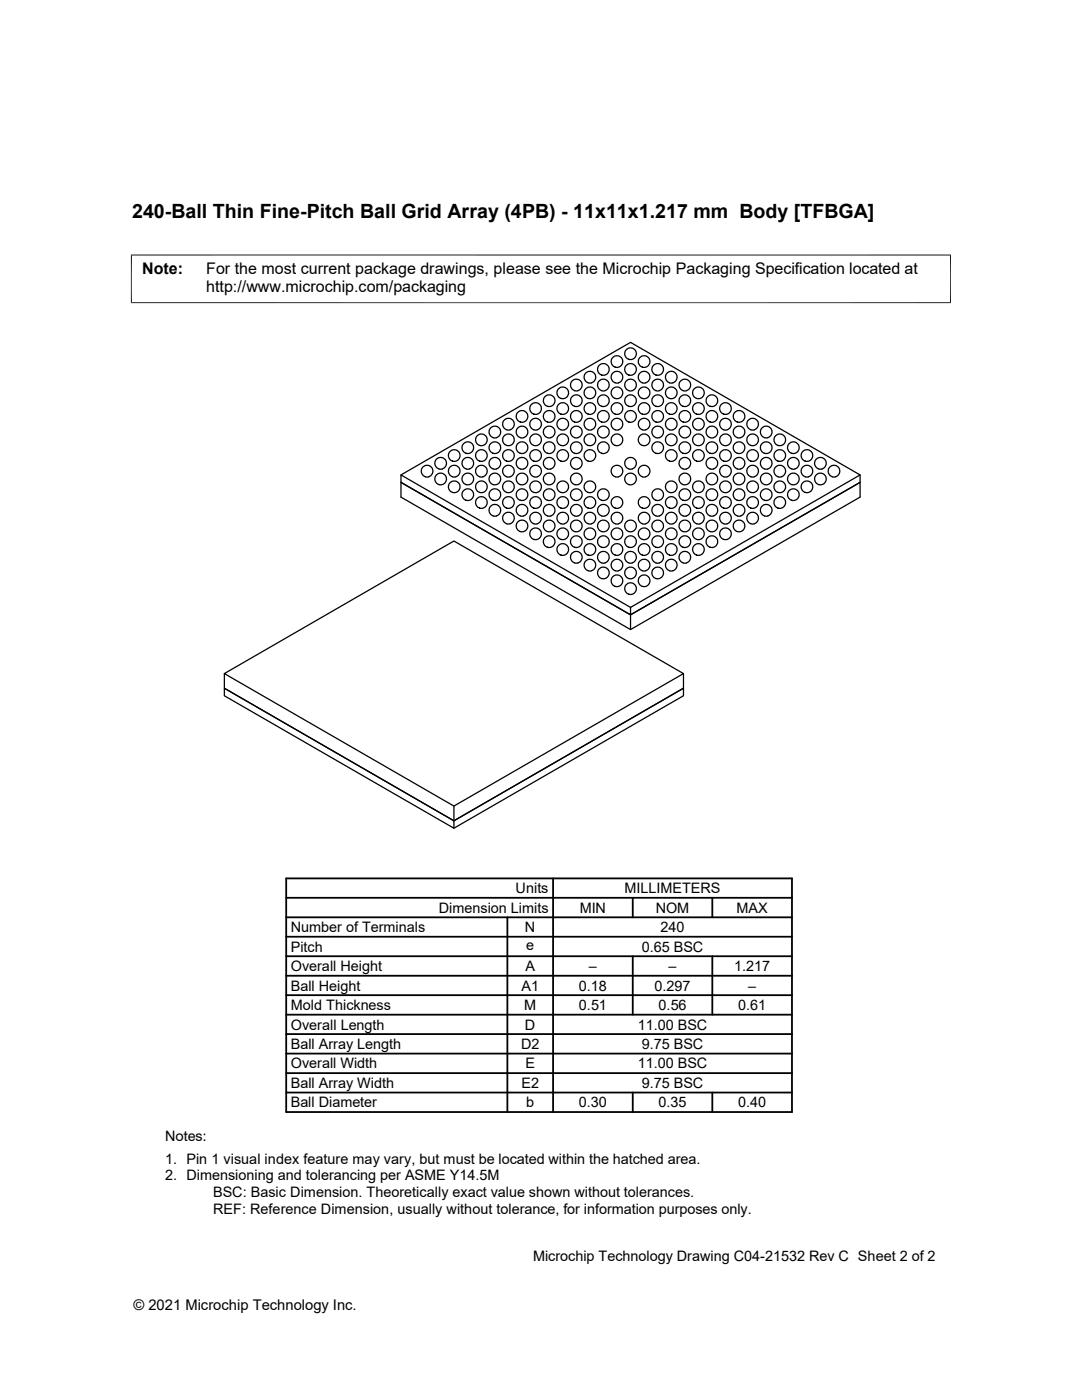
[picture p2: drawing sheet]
<svg xmlns="http://www.w3.org/2000/svg" width="216mm" height="279mm" viewBox="0 0 216 279" stroke-linecap="round" stroke-linejoin="round" font-family="sans-serif">
<g fill="none" stroke="#000" stroke-width=".25">
<path d="M117.4 76.4h.6M117.4 76.4a1.17 1.17 0 0 1-.6-1.8 1.17 1.17 0 0 1 1.9 0 1.17 1.17 0 0 1-.7 1.8M122.8 76.4h.6M122.8 76.4a1.17 1.17 0 0 1-.6-1.8 1.17 1.17 0 0 1 1.9 0 1.17 1.17 0 0 1-.7 1.8M128.2 76.4h.7M128.2 76.4a1.17 1.17 0 0 1-.6-1.8 1.17 1.17 0 0 1 1.9 0 1.17 1.17 0 0 1-.6 1.8M133.6 76.4h.7M133.6 76.4a1.17 1.17 0 0 1-.6-1.8 1.17 1.17 0 0 1 1.9 0 1.17 1.17 0 0 1-.6 1.8M80 96.3l45.8 26.4 45.8-26.4v2.9l-45.8 26.4-45.8-26.4zM80 94.8l45.8-26.5 45.8 26.5v1.5l-45.8 26.4v2.9M84.9 95.1a1.17 1.17 0 0 1-.6-1.8 1.17 1.17 0 0 1 1.9 0 1.17 1.17 0 0 1-.6 1.8M84.9 95.2h.7"/>
<path d="M90.3 95.2h.7M90.3 95.1a1.17 1.17 0 0 1-.6-1.8 1.17 1.17 0 0 1 1.9 0 1.17 1.17 0 0 1-.6 1.8M95.7 95.2h.7M95.7 95.1a1.17 1.17 0 0 1-.6-1.8 1.17 1.17 0 0 1 1.9 0 1.17 1.17 0 0 1-.6 1.8M101.1 95.2h.7M101.1 95.1a1.17 1.17 0 0 1-.6-1.8 1.17 1.17 0 0 1 1.9 0 1.17 1.17 0 0 1-.6 1.8M101.1 85.8h.7M101.1 85.8a1.17 1.17 0 0 1-.6-1.8 1.17 1.17 0 0 1 1.9 0 1.17 1.17 0 0 1-.6 1.8M106.5 85.8h.7M106.5 85.8a1.17 1.17 0 0 1-.6-1.8 1.17 1.17 0 0 1 1.9 0 1.17 1.17 0 0 1-.6 1.8M106.5 95.2h.7M106.5 95.1a1.17 1.17 0 0 1-.6-1.8 1.17 1.17 0 0 1 1.9 0 1.17 1.17 0 0 1-.6 1.8"/>
<path d="M112 85.8h.6M112 85.8a1.17 1.17 0 0 1-.7-1.8 1.17 1.17 0 0 1 1.9 0 1.17 1.17 0 0 1-.6 1.8M117.4 85.8h.6M117.4 85.8a1.17 1.17 0 0 1-.6-1.8 1.17 1.17 0 0 1 1.9 0 1.17 1.17 0 0 1-.7 1.8M122.8 95.2h.6M122.8 95.1a1.17 1.17 0 0 1-.6-1.8 1.17 1.17 0 0 1 1.9 0 1.17 1.17 0 0 1-.7 1.8M122.8 85.8h.6M122.8 85.8a1.17 1.17 0 0 1-.6-1.8 1.17 1.17 0 0 1 1.9 0 1.17 1.17 0 0 1-.7 1.8M128.2 95.2h.7M128.2 95.1a1.17 1.17 0 0 1-.6-1.8 1.17 1.17 0 0 1 1.9 0 1.17 1.17 0 0 1-.6 1.8M128.2 85.8h.7M128.2 85.8a1.17 1.17 0 0 1-.6-1.8 1.17 1.17 0 0 1 1.9 0 1.17 1.17 0 0 1-.6 1.8"/>
<path d="M133.6 85.8h.7M133.6 85.8a1.17 1.17 0 0 1-.6-1.8 1.17 1.17 0 0 1 1.9 0 1.17 1.17 0 0 1-.6 1.8M139 85.8h.7M139 85.8a1.17 1.17 0 0 1-.6-1.8 1.17 1.17 0 0 1 1.9 0 1.17 1.17 0 0 1-.6 1.8M144.4 85.8h.7M144.4 85.8a1.17 1.17 0 0 1-.6-1.8 1.17 1.17 0 0 1 1.9 0 1.17 1.17 0 0 1-.6 1.8M144.4 95.2h.7M144.4 95.1a1.17 1.17 0 0 1-.6-1.8 1.17 1.17 0 0 1 1.9 0 1.17 1.17 0 0 1-.6 1.8M149.8 85.8h.7M149.8 85.8a1.17 1.17 0 0 1-.6-1.8 1.17 1.17 0 0 1 1.9 0 1.17 1.17 0 0 1-.6 1.8M149.8 95.2h.7M149.8 95.1a1.17 1.17 0 0 1-.6-1.8 1.17 1.17 0 0 1 1.9 0 1.17 1.17 0 0 1-.6 1.8"/>
<path d="M155.3 95.2h.6M155.3 95.1a1.17 1.17 0 0 1-.7-1.8 1.17 1.17 0 0 1 1.9 0 1.17 1.17 0 0 1-.6 1.8M160.7 95.2h.7M160.7 95.1a1.17 1.17 0 0 1-.6-1.8 1.17 1.17 0 0 1 1.9 0 1.17 1.17 0 0 1-.6 1.8M166.1 95.2h.7M166.1 95.1a1.17 1.17 0 0 1-.6-1.8 1.17 1.17 0 0 1 1.9 0 1.17 1.17 0 0 1-.6 1.8M171.6 94.8l-45.8 26.4v1.5l-45.8-26.4v-1.5l45.8 26.4M101.1 104.5h.7M101.1 104.5a1.17 1.17 0 0 1-.6-1.8 1.17 1.17 0 0 1 1.9 0 1.17 1.17 0 0 1-.6 1.8M106.5 104.5h.7M106.5 104.5a1.17 1.17 0 0 1-.6-1.8 1.17 1.17 0 0 1 1.9 0 1.17 1.17 0 0 1-.6 1.8M112 104.5h.6"/>
<path d="M112 104.5a1.17 1.17 0 0 1-.7-1.8 1.17 1.17 0 0 1 1.9 0 1.17 1.17 0 0 1-.6 1.8M117.4 113.9h.6M117.4 104.5h.6M117.4 113.9a1.17 1.17 0 0 1-.6-1.8 1.17 1.17 0 0 1 1.9 0 1.17 1.17 0 0 1-.7 1.8M117.4 104.5a1.17 1.17 0 0 1-.6-1.8 1.17 1.17 0 0 1 1.9 0 1.17 1.17 0 0 1-.7 1.8M122.8 113.9h.6M122.8 113.9a1.17 1.17 0 0 1-.6-1.8 1.17 1.17 0 0 1 1.9 0 1.17 1.17 0 0 1-.7 1.8M122.8 104.5h.6M122.8 104.5a1.17 1.17 0 0 1-.6-1.8 1.17 1.17 0 0 1 1.9 0 1.17 1.17 0 0 1-.7 1.8M128.2 113.9h.7M128.2 113.9a1.17 1.17 0 0 1-.6-1.8 1.17 1.17 0 0 1 1.9 0 1.17 1.17 0 0 1-.6 1.8M128.2 104.5h.7"/>
<path d="M128.2 104.5a1.17 1.17 0 0 1-.6-1.8 1.17 1.17 0 0 1 1.9 0 1.17 1.17 0 0 1-.6 1.8M133.6 113.9h.7M133.6 113.9a1.17 1.17 0 0 1-.6-1.8 1.17 1.17 0 0 1 1.9 0 1.17 1.17 0 0 1-.6 1.8M133.6 104.5h.7M133.6 104.5a1.17 1.17 0 0 1-.6-1.8 1.17 1.17 0 0 1 1.9 0 1.17 1.17 0 0 1-.6 1.8M139 104.5h.7M139 104.5a1.17 1.17 0 0 1-.6-1.8 1.17 1.17 0 0 1 1.9 0 1.17 1.17 0 0 1-.6 1.8M144.4 104.5h.7M144.4 104.5a1.17 1.17 0 0 1-.6-1.8 1.17 1.17 0 0 1 1.9 0 1.17 1.17 0 0 1-.6 1.8M149.8 104.5h.7M149.8 104.5a1.17 1.17 0 0 1-.6-1.8 1.17 1.17 0 0 1 1.9 0 1.17 1.17 0 0 1-.6 1.8M44.8 134.4l45.8-26.4 45.8 26.4-45.8 26.5z"/>
<path d="M44.8 134.4v3l45.8 26.4 45.8-26.4M44.8 137.4l45.8 26.4v1.5l-45.8-26.4zM136.4 137.4v1.5l-45.8 26.4M136.4 137.4l-45.8 26.4v-2.9M136.4 134.4v3"/>
<circle cx="109.6" cy="80" r="1.16"/>
<circle cx="112.3" cy="78.4" r="1.16"/>
<circle cx="115" cy="76.9" r="1.17"/>
<circle cx="115" cy="80" r="1.16"/>
<circle cx="117.7" cy="78.4" r="1.16"/>
<circle cx="120.4" cy="76.9" r="1.17"/>
<circle cx="120.4" cy="73.7" r="1.16"/>
<circle cx="120.4" cy="80" r="1.16"/>
<circle cx="123.1" cy="72.2" r="1.16"/>
<circle cx="123.1" cy="78.4" r="1.16"/>
<circle cx="125.8" cy="76.9" r="1.17"/>
<circle cx="125.8" cy="70.6" r="1.16"/>
<circle cx="125.8" cy="73.7" r="1.16"/>
<circle cx="125.8" cy="80" r="1.16"/>
<circle cx="128.5" cy="72.2" r="1.16"/>
<circle cx="128.5" cy="78.4" r="1.16"/>
<circle cx="131.2" cy="76.9" r="1.17"/>
<circle cx="131.2" cy="73.7" r="1.16"/>
<circle cx="131.2" cy="80" r="1.16"/>
<circle cx="133.9" cy="78.4" r="1.16"/>
<circle cx="136.6" cy="76.9" r="1.17"/>
<circle cx="136.6" cy="80" r="1.16"/>
<circle cx="139.4" cy="78.4" r="1.16"/>
<circle cx="142" cy="80" r="1.16"/>
<circle cx="87.9" cy="92.5" r="1.17"/>
<circle cx="87.9" cy="95.6" r="1.16"/>
<circle cx="90.6" cy="97.2" r="1.16"/>
<circle cx="90.6" cy="90.9" r="1.16"/>
<circle cx="93.3" cy="92.5" r="1.17"/>
<circle cx="93.3" cy="98.7" r="1.16"/>
<circle cx="93.3" cy="95.6" r="1.16"/>
<circle cx="93.3" cy="89.4" r="1.16"/>
<circle cx="96" cy="87.8" r="1.16"/>
<circle cx="96" cy="97.2" r="1.16"/>
<circle cx="96" cy="90.9" r="1.16"/>
<circle cx="98.7" cy="92.5" r="1.17"/>
<circle cx="98.7" cy="86.2" r="1.17"/>
<circle cx="98.7" cy="89.4" r="1.16"/>
<circle cx="98.7" cy="98.7" r="1.16"/>
<circle cx="98.7" cy="95.6" r="1.16"/>
<circle cx="101.4" cy="90.9" r="1.16"/>
<circle cx="101.4" cy="97.2" r="1.16"/>
<circle cx="101.4" cy="87.8" r="1.16"/>
<circle cx="104.2" cy="92.5" r="1.17"/>
<circle cx="104.2" cy="86.2" r="1.17"/>
<circle cx="104.2" cy="95.6" r="1.16"/>
<circle cx="104.2" cy="98.7" r="1.16"/>
<circle cx="104.2" cy="83.1" r="1.16"/>
<circle cx="104.2" cy="89.4" r="1.16"/>
<circle cx="106.9" cy="97.2" r="1.16"/>
<circle cx="106.9" cy="81.5" r="1.16"/>
<circle cx="106.9" cy="87.8" r="1.16"/>
<circle cx="106.9" cy="90.9" r="1.16"/>
<circle cx="109.6" cy="86.2" r="1.17"/>
<circle cx="109.6" cy="92.5" r="1.17"/>
<circle cx="109.6" cy="98.7" r="1.16"/>
<circle cx="109.6" cy="83.1" r="1.16"/>
<circle cx="109.6" cy="89.4" r="1.16"/>
<circle cx="109.6" cy="95.6" r="1.16"/>
<circle cx="112.3" cy="81.5" r="1.16"/>
<circle cx="112.3" cy="87.8" r="1.16"/>
<circle cx="112.3" cy="90.9" r="1.16"/>
<circle cx="112.3" cy="97.2" r="1.16"/>
<circle cx="115" cy="86.2" r="1.17"/>
<circle cx="115" cy="92.5" r="1.17"/>
<circle cx="115" cy="83.1" r="1.16"/>
<circle cx="115" cy="89.4" r="1.16"/>
<circle cx="115" cy="95.6" r="1.16"/>
<circle cx="115" cy="98.7" r="1.16"/>
<circle cx="117.7" cy="87.8" r="1.16"/>
<circle cx="117.7" cy="90.9" r="1.16"/>
<circle cx="117.7" cy="97.2" r="1.16"/>
<circle cx="117.7" cy="81.5" r="1.16"/>
<circle cx="120.4" cy="86.2" r="1.17"/>
<circle cx="120.4" cy="89.4" r="1.16"/>
<circle cx="120.4" cy="98.7" r="1.16"/>
<circle cx="120.4" cy="83.1" r="1.16"/>
<circle cx="123.1" cy="87.8" r="1.16"/>
<circle cx="123.1" cy="81.5" r="1.16"/>
<circle cx="125.8" cy="92.5" r="1.17"/>
<circle cx="125.8" cy="95.6" r="1.16"/>
<circle cx="125.8" cy="83.1" r="1.16"/>
<circle cx="128.5" cy="81.5" r="1.16"/>
<circle cx="128.5" cy="87.8" r="1.16"/>
<circle cx="131.2" cy="86.2" r="1.17"/>
<circle cx="131.2" cy="98.7" r="1.16"/>
<circle cx="131.2" cy="83.1" r="1.16"/>
<circle cx="131.2" cy="89.4" r="1.16"/>
<circle cx="133.9" cy="97.2" r="1.16"/>
<circle cx="133.9" cy="81.5" r="1.16"/>
<circle cx="133.9" cy="87.8" r="1.16"/>
<circle cx="133.9" cy="90.9" r="1.16"/>
<circle cx="136.6" cy="86.2" r="1.17"/>
<circle cx="136.6" cy="92.5" r="1.17"/>
<circle cx="136.6" cy="98.7" r="1.16"/>
<circle cx="136.6" cy="83.1" r="1.16"/>
<circle cx="136.6" cy="89.4" r="1.16"/>
<circle cx="136.6" cy="95.6" r="1.16"/>
<circle cx="139.4" cy="81.5" r="1.16"/>
<circle cx="139.4" cy="87.8" r="1.16"/>
<circle cx="139.4" cy="90.9" r="1.16"/>
<circle cx="139.4" cy="97.2" r="1.16"/>
<circle cx="142" cy="86.2" r="1.17"/>
<circle cx="142" cy="92.5" r="1.17"/>
<circle cx="142" cy="83.1" r="1.16"/>
<circle cx="142" cy="89.4" r="1.16"/>
<circle cx="142" cy="95.6" r="1.16"/>
<circle cx="142" cy="98.7" r="1.16"/>
<circle cx="144.8" cy="81.5" r="1.16"/>
<circle cx="144.8" cy="87.8" r="1.16"/>
<circle cx="144.8" cy="90.9" r="1.16"/>
<circle cx="144.8" cy="97.2" r="1.16"/>
<circle cx="147.5" cy="86.2" r="1.17"/>
<circle cx="147.5" cy="92.5" r="1.17"/>
<circle cx="147.5" cy="83.1" r="1.16"/>
<circle cx="147.5" cy="89.4" r="1.16"/>
<circle cx="147.5" cy="95.6" r="1.16"/>
<circle cx="147.5" cy="98.7" r="1.16"/>
<circle cx="150.2" cy="87.8" r="1.16"/>
<circle cx="150.2" cy="90.9" r="1.16"/>
<circle cx="150.2" cy="97.2" r="1.16"/>
<circle cx="152.9" cy="86.2" r="1.17"/>
<circle cx="152.9" cy="92.5" r="1.17"/>
<circle cx="152.9" cy="89.4" r="1.16"/>
<circle cx="152.9" cy="95.6" r="1.16"/>
<circle cx="152.9" cy="98.7" r="1.16"/>
<circle cx="155.6" cy="87.8" r="1.16"/>
<circle cx="155.6" cy="90.9" r="1.16"/>
<circle cx="155.6" cy="97.2" r="1.16"/>
<circle cx="158.3" cy="92.5" r="1.17"/>
<circle cx="158.3" cy="89.4" r="1.16"/>
<circle cx="158.3" cy="95.6" r="1.16"/>
<circle cx="158.3" cy="98.7" r="1.16"/>
<circle cx="161" cy="90.9" r="1.16"/>
<circle cx="161" cy="97.2" r="1.16"/>
<circle cx="163.7" cy="92.5" r="1.17"/>
<circle cx="163.7" cy="95.6" r="1.16"/>
<circle cx="96" cy="100.3" r="1.16"/>
<circle cx="98.7" cy="101.9" r="1.17"/>
<circle cx="101.4" cy="100.3" r="1.16"/>
<circle cx="104.2" cy="101.9" r="1.17"/>
<circle cx="104.2" cy="105" r="1.16"/>
<circle cx="106.9" cy="106.5" r="1.16"/>
<circle cx="106.9" cy="100.3" r="1.16"/>
<circle cx="109.6" cy="101.9" r="1.17"/>
<circle cx="109.6" cy="108.1" r="1.16"/>
<circle cx="109.6" cy="105" r="1.16"/>
<circle cx="112.3" cy="109.7" r="1.16"/>
<circle cx="112.3" cy="100.3" r="1.16"/>
<circle cx="112.3" cy="106.5" r="1.16"/>
<circle cx="115" cy="111.2" r="1.17"/>
<circle cx="115" cy="101.9" r="1.17"/>
<circle cx="115" cy="108.1" r="1.16"/>
<circle cx="115" cy="105" r="1.16"/>
<circle cx="117.7" cy="109.7" r="1.16"/>
<circle cx="117.7" cy="106.5" r="1.16"/>
<circle cx="117.7" cy="100.3" r="1.16"/>
<circle cx="120.4" cy="111.2" r="1.17"/>
<circle cx="120.4" cy="101.9" r="1.17"/>
<circle cx="120.4" cy="105" r="1.16"/>
<circle cx="120.4" cy="114.4" r="1.16"/>
<circle cx="120.4" cy="108.1" r="1.16"/>
<circle cx="123.1" cy="106.5" r="1.16"/>
<circle cx="123.1" cy="115.9" r="1.16"/>
<circle cx="123.1" cy="109.7" r="1.16"/>
<circle cx="123.1" cy="100.3" r="1.16"/>
<circle cx="125.8" cy="111.2" r="1.17"/>
<circle cx="125.8" cy="108.1" r="1.16"/>
<circle cx="125.8" cy="117.5" r="1.16"/>
<circle cx="125.8" cy="114.4" r="1.16"/>
<circle cx="125.8" cy="105" r="1.16"/>
<circle cx="128.5" cy="109.7" r="1.16"/>
<circle cx="128.5" cy="115.9" r="1.16"/>
<circle cx="128.5" cy="100.3" r="1.16"/>
<circle cx="128.5" cy="106.5" r="1.16"/>
<circle cx="131.2" cy="111.2" r="1.17"/>
<circle cx="131.2" cy="101.9" r="1.17"/>
<circle cx="131.2" cy="114.4" r="1.16"/>
<circle cx="131.2" cy="105" r="1.16"/>
<circle cx="131.2" cy="108.1" r="1.16"/>
<circle cx="133.9" cy="100.3" r="1.16"/>
<circle cx="133.9" cy="106.5" r="1.16"/>
<circle cx="133.9" cy="109.7" r="1.16"/>
<circle cx="136.6" cy="101.9" r="1.17"/>
<circle cx="136.6" cy="111.2" r="1.17"/>
<circle cx="136.6" cy="105" r="1.16"/>
<circle cx="136.6" cy="108.1" r="1.16"/>
<circle cx="139.4" cy="100.3" r="1.16"/>
<circle cx="139.4" cy="106.5" r="1.16"/>
<circle cx="139.4" cy="109.7" r="1.16"/>
<circle cx="142" cy="101.9" r="1.17"/>
<circle cx="142" cy="105" r="1.16"/>
<circle cx="142" cy="108.1" r="1.16"/>
<circle cx="144.8" cy="106.5" r="1.16"/>
<circle cx="144.8" cy="100.3" r="1.16"/>
<circle cx="147.5" cy="101.9" r="1.17"/>
<circle cx="147.5" cy="105" r="1.16"/>
<circle cx="150.2" cy="100.3" r="1.16"/>
<circle cx="152.9" cy="101.9" r="1.17"/>
<circle cx="155.6" cy="100.3" r="1.16"/>
</g>
<path d="M26.1 50.9h163.7M26.2 50.8v9.7M189.7 50.8v9.7M26.1 60.4h163.7" fill="none" stroke="#000" stroke-width=".2"/>
<g fill="none" stroke="#000" stroke-width=".36">
<path d="M57.1 175.3h100.9v46.6h-100.9zM57.1 179.2h100.9M110.4 175.3v46.6M126.3 179.2v3.9M142.1 179.2v3.9M57.1 194.7h100.9M57.1 190.8h100.9M57.1 186.9h100.9M57.1 183.1h100.9M57.1 198.6h100.9M101.2 183.1v38.8M126.3 190.8v11.7"/>
<path d="M142.1 190.8v11.7M57.1 206.4h100.9M57.1 214.2h100.9M57.1 210.3h100.9M57.1 218h100.9M57.1 202.5h100.9M126.3 218v3.9M142.1 218v3.9"/>
</g>
<text font-size="3.9" x="26.4" y="43.5">240-Ball Thin Fine-Pitch Ball Grid Array (4PB) - 11x11x1.217 mm Body [TFBGA]</text>
<g font-size="3.2">
<text x="28.4" y="54.7">Note:</text>
<text x="41.1" y="58.3">http://www.microchip.com/packaging</text>
<text x="41.1" y="54.7">For the most current package drawings, please see the Microchip Packaging Specification located at</text>
</g>
<g font-size="2.9">
<text x="102.9" y="178.3">Units</text>
<text x="124.6" y="178.3">MILLIMETERS</text>
<text x="87.6" y="182.2">Dimension Limits</text>
<text x="115.7" y="182.2">MIN</text>
<text x="130.8" y="182.2">NOM</text>
<text x="147" y="182.2">MAX</text>
<text x="58" y="186">Number of Terminals</text>
<text x="58" y="189.9">Pitch</text>
<text x="104.8" y="186">N</text>
<text x="105" y="189.6">e</text>
<text x="128" y="189.9">0.65 BSC</text>
<text x="131.8" y="186">240</text>
<text x="58" y="193.8">Overall Height</text>
<text x="58" y="197.7">Ball Height</text>
<text x="104.1" y="197.7">A1</text>
<text x="104.8" y="193.8">A</text>
<text x="115.5" y="197.7">0.18</text>
<text x="117.5" y="193.8">–</text>
<text x="130.6" y="197.7">0.297</text>
<text x="133.4" y="193.8">–</text>
<text x="146.5" y="193.8">1.217</text>
<text x="149.3" y="197.7">–</text>
<text x="58" y="201.6">Mold Thickness</text>
<text x="104.6" y="201.6">M</text>
<text x="115.5" y="201.6">0.51</text>
<text x="131.4" y="201.6">0.56</text>
<text x="147.3" y="201.6">0.61</text>
<text x="58" y="205.5">Overall Length</text>
<text x="58" y="209.4">Ball Array Length</text>
<text x="104" y="209.4">D2</text>
<text x="104.8" y="205.5">D</text>
<text x="127.3" y="205.5">11.00 BSC</text>
<text x="128" y="209.4">9.75 BSC</text>
<text x="58" y="213.2">Overall Width</text>
<text x="104.8" y="213.2">E</text>
<text x="127.3" y="213.2">11.00 BSC</text>
<text x="58" y="221">Ball Diameter</text>
<text x="58" y="217.1">Ball Array Width</text>
<text x="104" y="217.1">E2</text>
<text x="105" y="221">b</text>
<text x="115.5" y="221">0.30</text>
<text x="128" y="217.1">9.75 BSC</text>
<text x="131.4" y="221">0.35</text>
<text x="147.3" y="221">0.40</text>
<text x="32.9" y="227.7">Notes:</text>
<text x="32.9" y="232.3">1. Pin 1 visual index feature may vary, but must be located within the hatched area.</text>
<text x="32.9" y="235.6">2. Dimensioning and tolerancing per ASME Y14.5M</text>
<text x="42.5" y="238.9">BSC: Basic Dimension. Theoretically exact value shown without tolerances.</text>
<text x="42.5" y="242.2">REF: Reference Dimension, usually without tolerance, for information purposes only.</text>
<text x="106.4" y="251.7">Microchip Technology Drawing C04-21532 Rev C Sheet 2 of 2</text>
<text x="26.6" y="261.3">© 2021 Microchip Technology Inc.</text>
</g>
</svg>
